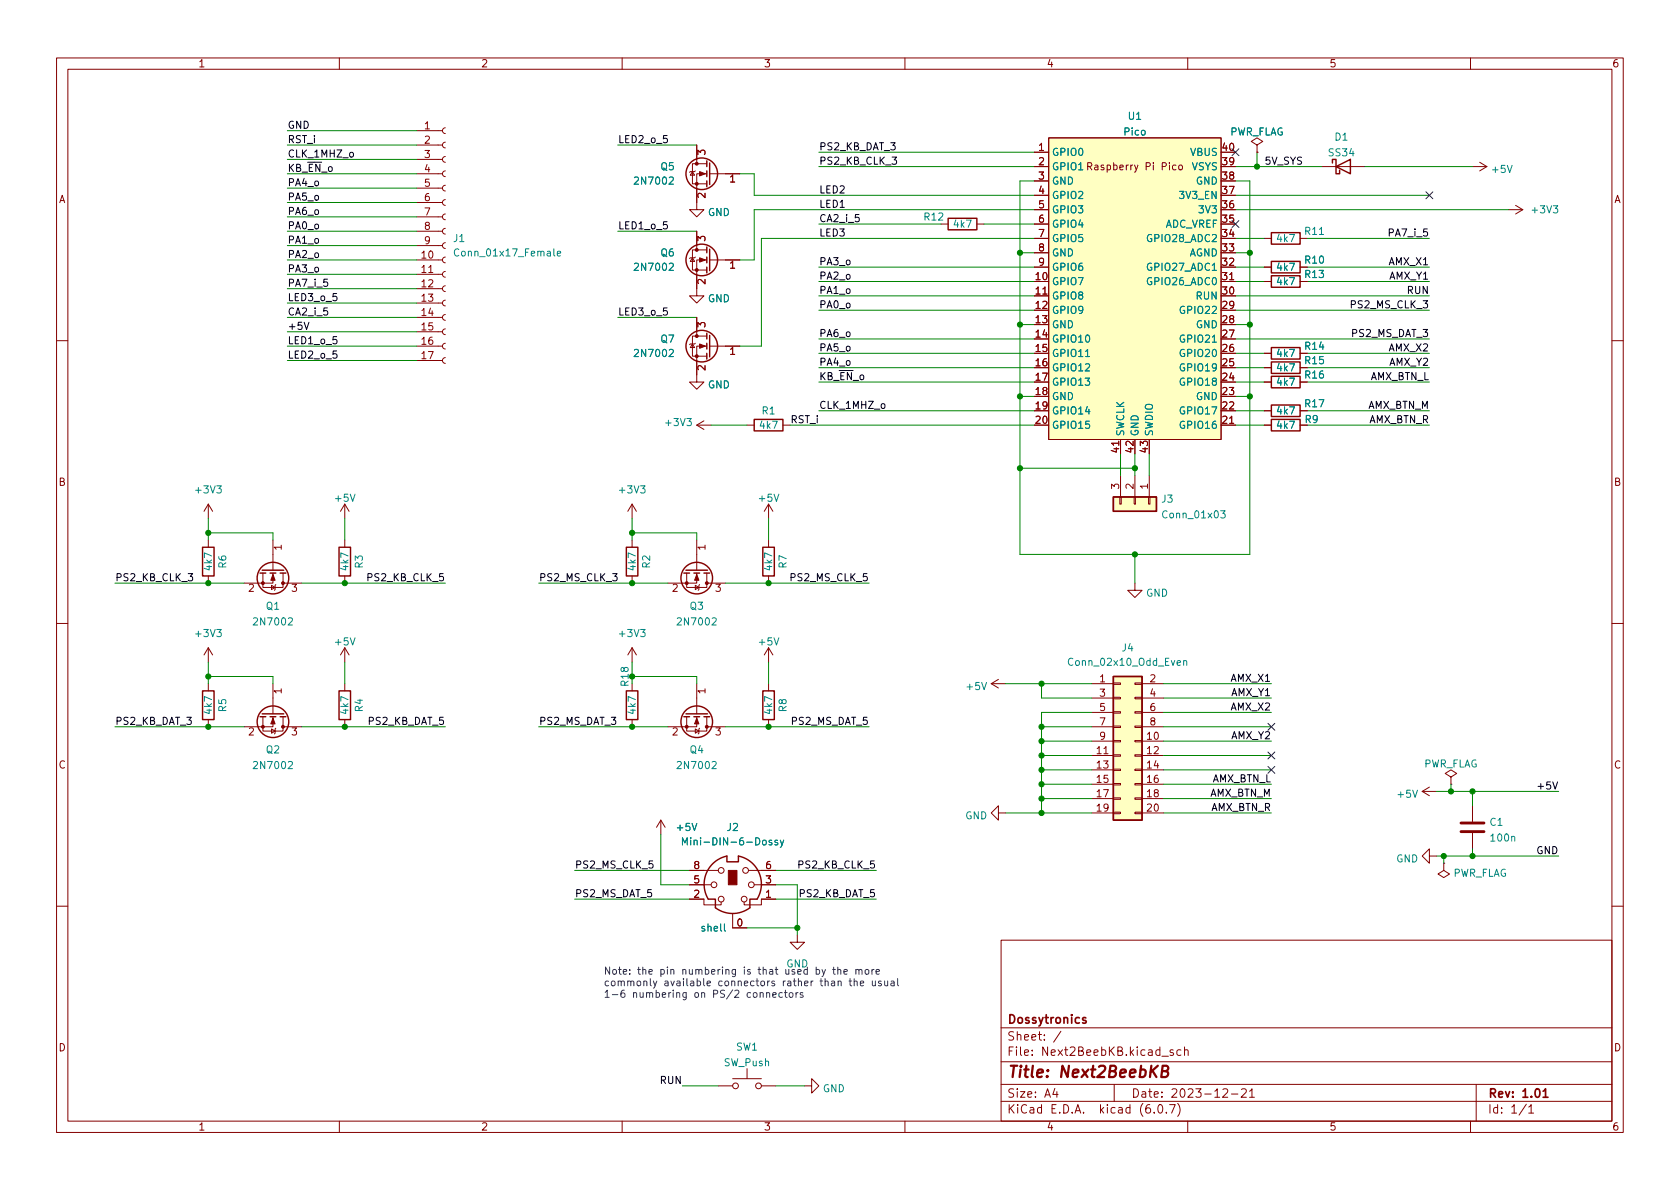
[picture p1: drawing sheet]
<svg xmlns="http://www.w3.org/2000/svg" width="297mm" height="210mm" viewBox="0 0 297 210" stroke-linecap="round" stroke-linejoin="round" font-family="sans-serif">
<g fill="none" stroke="#840000" stroke-width=".18">
<path d="M10 10.2h277v190.1h-277zM12 12.2h273v186.1h-273zM60 10.2v2M110 10.2v2M160 10.2v2M210 10.2v2M260 10.2v2M73.7 38.3h4.5M73.7 35.8h4.5M73.7 33.3h4.5M73.7 30.7h4.5M73.7 28.2h4.5"/>
<path d="M73.7 25.6h4.5M73.7 23.1h4.5M78.7 37.8l-.3 .2-.2 .3 .2 .4 .3 .2M78.7 35.3l-.3 .1-.2 .4 .2 .4 .3 .1M78.7 32.8l-.3 .1-.2 .4 .2 .3 .3 .2M78.7 30.2l-.3 .2-.2 .3 .2 .4 .3 .1M78.7 27.7l-.3 .1-.2 .4 .2 .3 .3 .2M78.7 25.1l-.3 .2-.2 .3 .2 .4 .3 .2M78.7 22.6l-.3 .1-.2 .4 .2 .4 .3 .1M122.4 30.3l.4 .7h-.8zM122.9 30.2l-.1 .1h-.8l-.1 .2M123.2 25.6v3.4"/>
<path d="M125 30.7h-1.8v6.4h1.3l-1.3 1.2-1.3-1.2h1.3M125 29h-2.6v3.5h2.6M125.5 30.7h5.3M166.4 39.6h1.2M172.7 39.6h1.3M182.9 39.6h2.5M182.9 29.5h2.5M182.9 37.1h2.5M182.9 26.9h2.5M182.9 32h2.5M182.9 34.5h2.5M185.4 24.4h30.5v53.3h-30.5z"/>
<path d="M192.3 29.4h.6l.1-.2v-.3l-.7-.1v1.2M192.6 29.4l.4 .6M207.9 29.2h-.3l-.3 .2 .1 .6h.5M208.5 29.3l.1-.1 .4 .1 .1 .5-.2 .2h-.3l-.1-.1zM222.2 25.6l1.1-.6-1.1-.6-1 .6 1 .6v1.3M222.2 26.9h.1M233.7 29.5h7.6M260.3 29.5h2.6M261.6 28.7l1.3 .8M262.9 29.5l-1.3 .7M266.7 37.1h2.5M268 36.3l1.2 .8"/>
<path d="M269.2 37.1l-1.2 .7M73.7 58.7h4.5M73.7 56.1h4.5M73.7 53.6h4.5M73.7 51h4.5M73.7 48.5h4.5M73.7 46h4.5M73.7 43.4h4.5M73.7 40.9h4.5M78.7 58.2l-.3 .1-.2 .4 .2 .3 .3 .2M78.7 55.6l-.3 .2-.2 .3 .2 .4 .3 .1M78.7 53.1l-.3 .1-.2 .4 .2 .3 .3 .2"/>
<path d="M78.7 50.5l-.3 .2-.2 .3 .2 .4 .3 .2M78.7 48l-.3 .1-.2 .4 .2 .4 .3 .1M78.7 45.5l-.3 .1-.2 .4 .2 .3 .3 .2M78.7 42.9l-.3 .2-.2 .3 .2 .4 .3 .1M78.7 40.4l-.3 .1-.2 .4 .2 .3 .3 .2M122.4 45.6l.4 .6h-.8zM122.9 45.5l-.1 .1h-.8l-.1 .1M123.2 40.9v3.3M123.2 56.1v3.3M125 46h-1.8v6.3h1.3l-1.3 1.3-1.3-1.3h1.3M125 59.4h-2.6v3.6h2.6M125 44.2h-2.6v3.5h2.6"/>
<path d="M125.5 46h5.3M182.9 42.2h2.5M182.9 47.2h2.5M182.9 52.3h2.5M182.9 44.7h2.5M215.9 49.8h2.5M223.5 42.2h1.3M223.5 47.2h1.3M223.5 49.8h1.3M229.9 42.2h1.2M229.9 47.2h1.2M229.9 49.8h1.2"/>
<path d="M10 60.2h2M73.7 63.7h4.5M73.7 61.2h4.5M78.7 63.2l-.3 .2-.2 .3 .2 .4 .3 .2M78.7 60.7l-.3 .1-.2 .4 .2 .4 .3 .1M122.4 60.8l.4 .7h-.8zM122.9 60.7l-.1 .1h-.8l-.1 .2M123.2 75.2h2.5M123.2 75.2l1.3 .7M124.5 74.4l-1.3 .8M125 61.2h-1.8v6.4h1.3l-1.3 1.2-1.3-1.2h1.3M125.5 61.2h5.3"/>
<path d="M132.1 75.2h1.2M138.4 75.2h1.3M198.1 77.7v2.6M215.9 75.2h2.5M223.5 75.2h1.3M223.5 65h1.3M223.5 67.6h1.3M223.5 72.6h1.3M223.5 62.5h1.3M229.9 75.2h1.2M229.9 65h1.2M229.9 67.6h1.2"/>
<path d="M229.9 72.6h1.2M229.9 62.5h1.2M285 60.2h2M36.8 89.1v2.6M36.8 95.5v1.3M36.8 89.1l-.7 1.3M36.8 89.1l.8 1.3M48.3 95.5v5.3M61 89.1l-.8 1.3M61 89.1v2.6M61 95.5v1.3M61 89.1l.7 1.3"/>
<path d="M111.8 89.1l-.8 1.3M111.8 89.1v2.6M111.8 95.5v1.3M111.8 89.1l.7 1.3M123.2 95.5v5.3M135.9 89.1v2.6M135.9 95.5v1.3M135.9 89.1l-.8 1.3M135.9 89.1l.8 1.3M198 87.9h.2v1.2h-.2zM198.1 84.1v3.8M200.5 87.9h.3v1.2h-.3z"/>
<path d="M200.7 84.1v3.8M203.1 87.9h.2v1.2h-.2zM203.2 84.1v3.8M10 110.2h2M36.8 114.5l-.7 1.3M36.8 101.8v1.3M36.8 114.5v2.6M36.8 114.5l.8 1.3M46.5 101.3v2.6h3.5v-2.6M48 103.5l.6 .4-.6 .4zM48.3 101.3v1.8h-5.1M48.8 103.4l-.2 .1v.8l-.1 .1"/>
<path d="M50 103.1h3.3M61 101.8v1.3M61 114.5v2.6M61 114.5l-.8 1.3M61 114.5l.7 1.3M111.8 101.8v1.3M111.8 114.5v2.6M111.8 114.5l-.8 1.3M111.8 114.5l.7 1.3M121.4 101.3v2.6h3.6v-2.6M122.9 103.5l.7 .4-.7 .4zM123.2 101.3v1.8h-5.1"/>
<path d="M123.7 103.4l-.1 .1v.8l-.2 .1M125 103.1h3.3M135.9 101.8v1.3M135.9 114.5v2.6M135.9 114.5l-.8 1.3M135.9 114.5l.8 1.3M200.7 103.1v1.3h1.2l-1.2 1.3-1.3-1.3h1.3M285 110.2h2M36.8 120.9v1.3M36.8 127.2v1.3M46.5 126.7v2.6h3.5v-2.6M48 128.9l.6 .4-.6 .4z"/>
<path d="M48.3 126.7v1.8h-5.1M48.3 120.9v5.3M48.8 128.8l-.2 .1v.8l-.1 .1M50 128.5h3.3M61 120.9v1.3M61 127.2v1.3M111.8 120.9v1.3M111.8 127.2v1.3M121.4 126.7v2.6h3.6v-2.6M122.9 128.9l.7 .4-.7 .4zM123.2 126.7v1.8h-5.1M123.2 120.9v5.3"/>
<path d="M123.7 128.8l-.1 .1v.8l-.2 .1M125 128.5h3.3M135.9 120.9v1.3M135.9 127.2v1.3M175.3 120.9l1.2 .8M175.3 120.9h2.5M176.5 120.1l-1.2 .8M193 128.5h3.8M193 120.9h3.8M193 131.1h3.8M193 133.6h3.8M193 136.1h3.8"/>
<path d="M193 138.7h3.8M193 123.4h3.8M193 126h3.8M196.8 138.6h1.3v.2h-1.3zM196.8 136h1.3v.3h-1.3zM196.8 133.5h1.3v.2h-1.3zM196.8 130.9h1.3v.3h-1.3zM196.8 128.4h1.3v.2h-1.3zM196.8 125.9h1.3v.2h-1.3zM196.8 123.3h1.3v.3h-1.3zM196.8 120.8h1.3v.2h-1.3zM200.7 138.6h1.2v.2h-1.2z"/>
<path d="M200.7 136h1.2v.3h-1.2zM200.7 133.5h1.2v.2h-1.2zM200.7 130.9h1.2v.3h-1.2zM200.7 128.4h1.2v.2h-1.2zM200.7 125.9h1.2v.2h-1.2zM200.7 123.3h1.2v.3h-1.2zM200.7 120.8h1.2v.2h-1.2zM201.9 128.5h3.8M201.9 120.9h3.8M201.9 131.1h3.8M201.9 133.6h3.8M201.9 136.1h3.8"/>
<path d="M201.9 138.7h3.8M201.9 123.4h3.8M201.9 126h3.8M251.5 139.9l1.2 .8M251.5 139.9h2.5M252.7 139.2l-1.2 .7M256.5 137.4l1.1-.6-1.1-.7-1 .7 1 .6v1.3M256.5 138.7h.1M116.8 145l-.7 1.3M116.8 145v2.6M116.8 145l.8 1.3M121.9 159h2.6v1h3v-.5"/>
<path d="M121.9 156.5h3.8M121.9 153.9h5.1M132.3 153.9h4.9M133.3 156.5h3.9M137.2 159h-2.6v1h-3v-.5M176.5 143.8v-1.3l-1.2 1.3 1.2 1.2v-1.2h1.3M193 141.2h3.8M193 143.8h3.8M196.8 143.6h1.3v.3h-1.3zM196.8 141.1h1.3v.2h-1.3zM200.7 143.6h1.2v.3h-1.2zM200.7 141.1h1.2v.2h-1.2z"/>
<path d="M201.9 141.2h3.8M201.9 143.8h3.8M252.7 151.4v-1.3l-1.2 1.3 1.2 1.2v-1.2h1.3M255.3 152.6v1.3l1 .7-1 .6-1-.6 1-.7M255.3 152.6h.1M260.3 142.5v2.8M260.3 147.3v2.8M10 160.2h2M129.5 161.5v2.6h2.6M141 165.3v1.3h1.2l-1.2 1.3-1.3-1.3h1.3M177 166.3h108v32h-108zM285 160.2h2"/>
<path d="M60 198.3v2M110 198.3v2M127 192h2.5M129.5 190.7h5.1M132.1 189v1.7M134.6 192h2.6M142.2 192h1.3v-1.3l1.3 1.3-1.3 1.3v-1.3M160 198.3v2M177 194.8h108M177 191.8h108M177 187.8h108M177 181.8h108"/>
<path d="M186.5 192.5l-.4 1h1M186.9 193v1M187.6 182.4l-1.3 1.9M197 191.8v3M204.1 196.7v.1M204.9 195.4l.2-.1a.81 .81 0 0 1 .6 .7 .81 .81 0 0 1-.3 .8h-.2a.81 .81 0 0 1-.6-.6 .81 .81 0 0 1 .3-.8zM205.4 186.8h1.2M206.2 196.7v.1M206.8 195.3h1l-.7 1.5M207.4 185.7l-.3-.1-.2 .2v.3l.5 .1v.4h-.5M208.2 195.1a1.72 1.72 0 0 1 0 2.3M208.8 185.7l-.4-.1-.3 .3v.4l.1 .3h.6"/>
<path d="M209.4 185.8l.2-.2 .4 .1 .1 .9M209.4 185.1v1.5M210 198.3v2M216.2 192.7l.6-.2 .2 .2 .1 .3-1 1h1M217.7 193.5h1.2M219.5 192.7l.6-.2 .2 .2 .1 .3-1 1h1M220.9 193l.5-.5v1.5M220.9 194h.9M260 198.3v2M261 191.8v6.5M269.9 195.3l-1.3 1.9M270.3 195.8l.4-.5v1.5"/>
<path d="M270.3 196.8h.9"/>
<circle cx="126.2" cy="156.5" r=".51"/>
<circle cx="127.5" cy="153.9" r=".51"/>
<circle cx="127.5" cy="159" r=".51"/>
<circle cx="131.6" cy="159" r=".51"/>
<circle cx="131.8" cy="153.9" r=".51"/>
<circle cx="132.8" cy="156.5" r=".51"/>
<circle cx="130" cy="192" r=".51"/>
<circle cx="134.1" cy="192" r=".51"/>
</g>
<path d="M192 180l-.4-.1-.2 .2 .1 .3 .5 .1v.4h-.6M272.8 193l.5-.5v1.5M272.8 194h.9" fill="none" stroke="#840000" stroke-width=".3"/>
<path d="M205.5 189.4l.8-.1a.46 .46 0 0 0 .3-.4 .46 .46 0 0 0-.4-.4h-.6l-.3 2h.8a.53 .53 0 0 0 .4-.5 .53 .53 0 0 0-.4-.6" fill="none" stroke="#840000" stroke-width=".4"/>
<g fill="none" stroke="#840000" stroke-width=".25">
<path d="M125 28.4v1.1M125 30.2v1M125 32v1M125.5 28.8v3.8M167.6 38.6h5.1v2h-5.1zM235.6 28.8v-.6h.6v2.5h.7v-.6M236.2 29.5l2.6-1.3v2.5zM125 43.7v1M125 45.5v1M125 47.2v1.1M125 58.9v1M125.5 44.1v3.8"/>
<path d="M125.5 59.3v3.8M224.8 41.1h5.1v2.1h-5.1zM224.8 46.2h5.1v2.1h-5.1zM224.8 48.8h5.1v2h-5.1zM125 60.7v1M125 62.5v1M133.3 74.2h5.1v2h-5.1zM224.8 74.2h5.1v2h-5.1zM224.8 64h5.1v2h-5.1zM224.8 66.5h5.1v2.1h-5.1zM224.8 71.6h5.1v2.1h-5.1zM224.8 61.5h5.1v2h-5.1z"/>
<path d="M35.8 96.8h2v5h-2zM59.9 96.8h2.1v5h-2.1zM110.7 96.8h2.1v5h-2.1zM134.9 96.8h2v5h-2zM196.8 87.9h7.7v2.5h-7.7zM46 101.3h1M46.4 100.8h3.8M47.8 101.3h1M49.5 101.3h1M120.9 101.3h1M121.3 100.8h3.8M122.7 101.3h1"/>
<path d="M124.5 101.3h1M196.8 119.6h5.1v25.4h-5.1zM35.8 122.2h2v5h-2zM46 126.7h1M46.4 126.2h3.8M47.8 126.7h1M49.5 126.7h1M59.9 122.2h2.1v5h-2.1zM110.7 122.2h2.1v5h-2.1zM120.9 126.7h1M121.3 126.2h3.8M122.7 126.7h1"/>
<path d="M124.5 126.7h1M134.9 122.2h2v5h-2zM125.9 152.9l1-.9 1.6-.6v1h2.1v-1a5 5 0 0 1 3.3 7.6h-1.3v1.5a5.1 5.1 0 0 1-6.1 0v-1.5h-1.3a5.1 5.1 0 0 1 .7-6.1z"/>
<circle cx="124.1" cy="30.7" r="2.79"/>
<circle cx="124.1" cy="46" r="2.79"/>
<circle cx="124.1" cy="61.2" r="2.79"/>
<circle cx="48.3" cy="102.2" r="2.79"/>
<circle cx="123.2" cy="102.2" r="2.79"/>
<circle cx="48.3" cy="127.6" r="2.79"/>
<circle cx="123.2" cy="127.6" r="2.79"/>
</g>
<path d="M81.1 44.1a.6 .6 0 0 0-.8 .4 .6 .6 0 0 0 .6 .8l.2-.1M98.5 44.8l.6-.1v-.2l-.4-.1-.2 .2 .1 .6h.5M191.9 63.1h.8M215.8 90.3h.8l-.4 .5 .4 .1v.6l-.2 .1-.6-.1M209.3 116.9l.2-.1 .3 .1v.8M209.3 116.8v.9M120.7 149.4v-1.3l.4 .9 .4-.9v1.3M137.5 148.6h-.3l-.2 .1 .1 .2 .4 .1v.4h-.5M138 148.6l.3 .8M138.6 148.6l-.5 1.1-.1 .1" fill="none" stroke="#008484" stroke-width=".18"/>
<g fill="#ffffc2" stroke="#ffffc2" stroke-width=".18">
<path d="M196.8 87.9h7.7v2.5h-7.7z"/>
<path d="M196.8 119.6h5.1v25.4h-5.1z"/>
<path d="M185.4 24.4h30.5v53.3h-30.5z"/>
</g>
<g fill="#840000" stroke="#840000" stroke-width=".18">
<path d="M128.8 153.9h1.5v2.6h-1.5z"/>
<path d="M123.2 127l.4 1h-.8z"/>
<path d="M123.7 30.3l1 .4-1 .4z"/>
<path d="M123.7 60.8l1 .4-1 .4z"/>
<path d="M48.3 127l.3 1h-.7z"/>
<path d="M123.2 101.6l.4 1h-.8z"/>
<path d="M123.7 45.6l1 .4-1 .3z"/>
<path d="M48.3 101.6l.3 1h-.7z"/>
<circle cx="121.4" cy="128.5" r=".25"/>
<circle cx="125" cy="128.5" r=".25"/>
<circle cx="123.2" cy="32.5" r=".25"/>
<circle cx="123.2" cy="29" r=".25"/>
<circle cx="123.2" cy="63" r=".25"/>
<circle cx="123.2" cy="59.4" r=".25"/>
<circle cx="46.5" cy="128.5" r=".25"/>
<circle cx="50" cy="128.5" r=".25"/>
<circle cx="121.4" cy="103.1" r=".25"/>
<circle cx="125" cy="103.1" r=".25"/>
<circle cx="123.2" cy="47.7" r=".25"/>
<circle cx="123.2" cy="44.2" r=".25"/>
<circle cx="46.5" cy="103.1" r=".25"/>
<circle cx="50" cy="103.1" r=".25"/>
</g>
<path d="M258.3 147.1h4.1M258.3 145.5h4.1" fill="none" stroke="#840000" stroke-width=".51"/>
<path d="M157.7 27.8h.8l-.4 .5 .4 .1v.5l-.2 .1-.6-.1M53.8 57l.4 1.3 .4-1.3M33.3 101.4h.8l-.5 .5 .4 .1v.6l-.2 .1-.5-.1" fill="none" stroke="#000" stroke-width=".18"/>
<g fill="none" stroke="#0000c2" stroke-width=".18">
<path d="M134.4 175.6l.2-.1 .3 .1v.8M135.5 175.6l.2-.1 .3 .1 .1 .8M135.5 175.5v.9M136.6 175.9l.6-.1v-.2l-.4-.1-.2 .2 .1 .6h.5M138.3 175.6l-.3-.1-.3 .3 .1 .5h.5M138.7 175.5h.5M138.9 175.1v1.1l.3 .2M139.7 175.6l.3-.1 .2 .3v.3l-.2 .3-.3-.1-.2-.2zM140.7 175.5v.9M141.1 175.5l-.4 .3M142 175.6l-.3-.1-.2 .2v.2l.5 .1v.3h-.5M145.3 171.4l.3 .9"/>
<path d="M145.9 171.4l-.4 1.2-.2 .1M147.2 171.4h.5M147.4 171v1.1l.3 .2M148.1 171.6l.2-.2 .3 .1 .1 .8M148.1 171v1.3M148.2 173.6l.2-.1h.3v.8M149.2 171.9l.6-.2v-.2l-.4-.1-.2 .2 .1 .6h.5M150.1 173.5h.5M150.3 173.1v1l.3 .2M151 173.6l.2-.1h.3l.1 .8M151 173.1v1.2M151.3 171.6l.2-.2 .3 .1 .1 .8"/>
<path d="M151.3 171.4v.9M151.9 171.6l.2-.2 .3 .1v.8M152.1 173.9l.6-.1v-.3h-.4l-.2 .2 .1 .6h.5M153.1 171.5l.3-.1 .2 .3v.3l-.2 .3-.3-.1-.1-.2zM154.2 171.4v.9M154.2 173.5l.1 .8h.3l.2-.1M154.5 171.4l-.3 .3M154.8 173.5v.8M154.9 171.9l.6-.2-.1-.2-.3-.1-.2 .2 .1 .6h.4M155.8 173.5h-.3l-.2 .2 .1 .1 .4 .2v.3h-.5M156.4 173.5l.1 .8h.3l.2-.1M157 173.5v.8"/>
<path d="M157.6 173.5h.4l.1 .8M158.1 173.8h-.4l-.2 .2 .2 .3h.4M158.7 173.1v1l.2 .2"/>
</g>
<g fill="none" stroke="#008400" stroke-width=".18">
<path d="M50.8 25.6h22.9M50.8 30.7h22.9M50.8 38.3h22.9M50.8 35.8h22.9M50.8 33.3h22.9M50.8 28.2h22.9M50.8 23.1h22.9M109.2 25.6h14M130.8 30.7h2.5v3.8h49.6M144.8 26.9h38.1M144.8 29.5h38.1M144.8 39.6h21.6"/>
<path d="M174 39.6h8.9M182.9 37.1h-49.6v8.9h-2.5M182.9 32h-2.6v66h40.7v-66h-2.6M218.4 29.5h15.3M218.4 37.1h48.3M218.4 34.5h34.3M222.2 26.9v2.6M241.3 29.5h19M50.8 56.1h22.9M50.8 46h22.9M50.8 40.9h22.9M50.8 51h22.9"/>
<path d="M50.8 53.6h22.9M50.8 48.5h22.9M50.8 43.4h22.9M50.8 58.7h22.9M109.2 56.1h14M109.2 40.9h14M144.8 47.2h38.1M144.8 49.8h38.1M144.8 52.3h38.1M144.8 54.9h38.1M144.8 59.9h38.1M180.3 57.4h2.6"/>
<path d="M180.3 44.7h2.6M182.9 42.2h-48.3v19h-3.8M218.4 47.2h5.1M218.4 42.2h5.1M218.4 49.8h5.1M218.4 52.3h34.3M218.4 54.9h34.3M218.4 59.9h34.3M218.4 57.4h2.6M218.4 44.7h2.6M231.1 47.2h21.6M231.1 42.2h21.6"/>
<path d="M231.1 49.8h21.6M50.8 63.7h22.9M50.8 61.2h22.9M125.7 75.2h6.4M139.7 75.2h43.2M144.8 72.6h38.1M144.8 67.6h38.1M144.8 65h38.1M144.8 62.5h38.1M180.3 70.1h2.6M218.4 75.2h5.1M218.4 72.6h5.1"/>
<path d="M218.4 67.6h5.1M218.4 65h5.1M218.4 62.5h5.1M218.4 70.1h2.6M231.1 75.2h21.6M231.1 72.6h21.6M231.1 67.6h21.6M231.1 65h21.6M231.1 62.5h21.6M36.8 94.2h11.5v1.3M36.8 91.7v3.8M61 91.7v3.8"/>
<path d="M111.8 94.2h11.4v1.3M111.8 91.7v3.8M135.9 91.7v3.8M180.3 82.8h20.4M198.1 80.3v3.8M200.7 80.3v3.8M200.7 98v5.1M203.2 80.3v3.8M20.3 103.1h22.9M36.8 119.6h11.5v1.3M36.8 117.1v3.8M53.3 103.1h25.4"/>
<path d="M61 117.1v3.8M95.2 103.1h22.9M111.8 117.1v2.5h11.4v1.3M128.3 103.1h25.4M135.9 117.1v3.8M20.3 128.5h22.9M53.3 128.5h25.4M95.2 128.5h22.9M128.3 128.5h25.4M177.8 120.9h15.2M184.1 131.1h8.9M184.1 128.5h8.9"/>
<path d="M184.1 133.6h8.9M184.1 120.9v2.5h8.9M184.1 138.7h8.9M184.1 136.1h8.9M193 126h-8.9v17.8M205.7 131.1h19.1M205.7 128.5h19.1M205.7 133.6h19.1M205.7 126h19.1M205.7 138.7h19.1M205.7 120.9h19.1M205.7 123.4h19.1"/>
<path d="M205.7 136.1h19.1M254 139.9h21.6M256.5 138.7v1.2M260.3 139.9v2.6M101.6 153.9h20.3M101.6 159h20.3M116.8 147.6v8.9h5.1M137.2 153.9h17.7M137.2 156.5h3.8v8.8M137.2 159h17.7M177.8 143.8h15.2M184.1 141.2h8.9"/>
<path d="M205.7 141.2h19.1M205.7 143.8h19.1M254 151.4h21.6M255.3 151.4v1.2M260.3 150.1v1.3M132.1 164.1h8.9M120.6 192h6.4M137.2 192h5"/>
</g>
<path d="M217.8 39l1.2 1.2M217.8 26.3l1.2 1.2M219 39l-1.2 1.2M219 26.3l-1.2 1.2M252.1 33.9l1.2 1.2M253.3 33.9l-1.2 1.2M224.2 133l1.2 1.2M224.2 135.5l1.2 1.2M224.2 127.9l1.2 1.2M225.4 133l-1.2 1.2M225.4 135.5l-1.2 1.2M225.4 127.9l-1.2 1.2" fill="none" stroke="#000084" stroke-width=".18"/>
<g fill="#008400" stroke="#008400" stroke-width=".18">
<circle cx="260.3" cy="139.9" r=".46"/>
<circle cx="255.3" cy="151.4" r=".46"/>
<circle cx="260.3" cy="151.4" r=".46"/>
<circle cx="256.5" cy="139.9" r=".46"/>
<circle cx="135.9" cy="128.5" r=".46"/>
<circle cx="200.7" cy="98" r=".46"/>
<circle cx="180.3" cy="82.8" r=".46"/>
<circle cx="180.3" cy="70.1" r=".46"/>
<circle cx="200.7" cy="82.8" r=".46"/>
<circle cx="135.9" cy="103.1" r=".46"/>
<circle cx="222.2" cy="29.5" r=".46"/>
<circle cx="221" cy="44.7" r=".46"/>
<circle cx="221" cy="57.4" r=".46"/>
<circle cx="180.3" cy="44.7" r=".46"/>
<circle cx="184.1" cy="141.2" r=".46"/>
<circle cx="184.1" cy="143.8" r=".46"/>
<circle cx="184.1" cy="133.6" r=".46"/>
<circle cx="184.1" cy="128.5" r=".46"/>
<circle cx="184.1" cy="131.1" r=".46"/>
<circle cx="184.1" cy="120.9" r=".46"/>
<circle cx="180.3" cy="57.4" r=".46"/>
<circle cx="221" cy="70.1" r=".46"/>
<circle cx="36.8" cy="128.5" r=".46"/>
<circle cx="36.8" cy="103.1" r=".46"/>
<circle cx="61" cy="128.5" r=".46"/>
<circle cx="36.8" cy="94.2" r=".46"/>
<circle cx="36.8" cy="119.6" r=".46"/>
<circle cx="111.8" cy="94.2" r=".46"/>
<circle cx="61" cy="103.1" r=".46"/>
<circle cx="111.8" cy="103.1" r=".46"/>
<circle cx="111.8" cy="119.6" r=".46"/>
<circle cx="141" cy="164.1" r=".46"/>
<circle cx="111.8" cy="128.5" r=".46"/>
<circle cx="184.1" cy="138.7" r=".46"/>
<circle cx="184.1" cy="136.1" r=".46"/>
</g>
<text font-size="2.8" fill="#840000" x="178" y="190.6">Title: Next2BeebKB</text>
<g font-size="2.1" fill="#840000">
<text x="178" y="184">Sheet: /</text>
<text x="178" y="181">Dossytronics</text>
<text x="178" y="186.7">File: Next2BeebKB.kicad_sch</text>
<text x="178" y="196.9">KiCad E.D.A. kicad (6.0.7)</text>
<text x="178" y="194.1">Size: A4</text>
<text x="200" y="194.1">Date: 2023-12-21</text>
<text x="263" y="194.1">Rev: 1.01</text>
<text x="263" y="196.9">Id: 1/1</text>
</g>
<g font-size="1.8" fill="#840000">
<text x="35" y="11.9">1</text>
<text x="85" y="11.9">2</text>
<text x="135" y="11.9">3</text>
<text x="185" y="11.9">4</text>
<text x="235" y="11.9">5</text>
<text x="285" y="11.9">6</text>
<text x="75.1" y="22.9">1</text>
<text x="75.1" y="25.4">2</text>
<text x="75.1" y="27.9">3</text>
<text x="124.7" y="27.4" transform="rotate(-90 124.7 27.4)">3</text>
<text x="183.7" y="26.7">1</text>
<text x="183.7" y="29.2">2</text>
<text x="216.2" y="29.2">39</text>
<text x="216.2" y="26.7">40</text>
<text x="10.3" y="35.9">A</text>
<text x="75.1" y="30.5">4</text>
<text x="75.1" y="33">5</text>
<text x="75.1" y="35.6">6</text>
<text x="124.7" y="35" transform="rotate(-90 124.7 35)">2</text>
<text x="129" y="32.3">1</text>
<text x="183.7" y="31.7">3</text>
<text x="183.7" y="34.3">4</text>
<text x="193.1" y="30.1">Raspberry Pi Pico</text>
<text x="216.2" y="34.3">37</text>
<text x="216.2" y="31.7">38</text>
<text x="285.3" y="35.9">A</text>
<text x="75.1" y="38.1">7</text>
<text x="75.1" y="40.6">8</text>
<text x="183.7" y="36.8">5</text>
<text x="183.7" y="39.4">6</text>
<text x="183.7" y="41.9">7</text>
<text x="216.2" y="41.9">34</text>
<text x="216.2" y="39.4">35</text>
<text x="216.2" y="36.8">36</text>
<text x="74.6" y="45.7">10</text>
<text x="75.1" y="43.2">9</text>
<text x="124.7" y="42.7" transform="rotate(-90 124.7 42.7)">3</text>
<text x="129" y="47.5">1</text>
<text x="183.7" y="44.4">8</text>
<text x="183.7" y="47">9</text>
<text x="216.2" y="47">32</text>
<text x="216.2" y="44.4">33</text>
<text x="74.6" y="48.3">11</text>
<text x="74.6" y="50.8">12</text>
<text x="74.6" y="53.3">13</text>
<text x="124.7" y="50.3" transform="rotate(-90 124.7 50.3)">2</text>
<text x="183.2" y="49.5">10</text>
<text x="183.2" y="52.1">11</text>
<text x="216.2" y="52.1">30</text>
<text x="216.2" y="49.5">31</text>
<text x="74.6" y="55.9">14</text>
<text x="74.6" y="58.4">15</text>
<text x="124.7" y="57.9" transform="rotate(-90 124.7 57.9)">3</text>
<text x="183.2" y="54.6">12</text>
<text x="183.2" y="57.1">13</text>
<text x="183.2" y="59.7">14</text>
<text x="216.2" y="59.7">27</text>
<text x="216.2" y="57.1">28</text>
<text x="216.2" y="54.6">29</text>
<text x="74.6" y="61">16</text>
<text x="74.6" y="63.5">17</text>
<text x="124.7" y="65.5" transform="rotate(-90 124.7 65.5)">2</text>
<text x="129" y="62.7">1</text>
<text x="183.2" y="62.2">15</text>
<text x="183.2" y="64.8">16</text>
<text x="216.2" y="64.8">25</text>
<text x="216.2" y="62.2">26</text>
<text x="183.2" y="67.3">17</text>
<text x="183.2" y="69.8">18</text>
<text x="216.2" y="69.8">23</text>
<text x="216.2" y="67.3">24</text>
<text x="183.2" y="72.4">19</text>
<text x="183.2" y="74.9">20</text>
<text x="216.2" y="74.9">21</text>
<text x="216.2" y="72.4">22</text>
<text x="197.9" y="80" transform="rotate(-90 197.9 80)">41</text>
<text x="200.4" y="80" transform="rotate(-90 200.4 80)">42</text>
<text x="202.9" y="80" transform="rotate(-90 202.9 80)">43</text>
<text x="10.3" y="85.9">B</text>
<text x="197.9" y="86.5" transform="rotate(-90 197.9 86.5)">3</text>
<text x="200.4" y="86.5" transform="rotate(-90 200.4 86.5)">2</text>
<text x="202.9" y="86.5" transform="rotate(-90 202.9 86.5)">1</text>
<text x="285.3" y="85.9">B</text>
<text x="49.8" y="97.3" transform="rotate(-90 49.8 97.3)">1</text>
<text x="124.7" y="97.3" transform="rotate(-90 124.7 97.3)">1</text>
<text x="44" y="104.6">2</text>
<text x="51.6" y="104.6">3</text>
<text x="118.9" y="104.6">2</text>
<text x="126.5" y="104.6">3</text>
<text x="49.8" y="122.7" transform="rotate(-90 49.8 122.7)">1</text>
<text x="124.7" y="122.7" transform="rotate(-90 124.7 122.7)">1</text>
<text x="194.5" y="120.6">1</text>
<text x="194.5" y="123.2">3</text>
<text x="194.5" y="125.7">5</text>
<text x="203.3" y="120.6">2</text>
<text x="203.3" y="123.2">4</text>
<text x="203.3" y="125.7">6</text>
<text x="44" y="130">2</text>
<text x="51.6" y="130">3</text>
<text x="118.9" y="130">2</text>
<text x="126.5" y="130">3</text>
<text x="194.5" y="128.3">7</text>
<text x="194.5" y="130.8">9</text>
<text x="202.9" y="130.8">10</text>
<text x="203.3" y="128.3">8</text>
<text x="10.3" y="135.9">C</text>
<text x="194" y="133.3">11</text>
<text x="194" y="135.9">13</text>
<text x="202.9" y="133.3">12</text>
<text x="202.9" y="135.9">14</text>
<text x="285.3" y="135.9">C</text>
<text x="194" y="138.4">15</text>
<text x="194" y="141">17</text>
<text x="194" y="143.5">19</text>
<text x="202.9" y="138.4">16</text>
<text x="202.9" y="141">18</text>
<text x="202.9" y="143.5">20</text>
<text x="122.7" y="153.7">8</text>
<text x="135.4" y="153.7">6</text>
<text x="122.7" y="158.7">2</text>
<text x="122.7" y="156.2">5</text>
<text x="135.4" y="158.7">1</text>
<text x="135.4" y="156.2">3</text>
<text x="130.3" y="163.8">0</text>
<text x="10.3" y="185.9">D</text>
<text x="285.3" y="185.9">D</text>
<text x="35" y="199.9">1</text>
<text x="85" y="199.9">2</text>
<text x="135" y="199.9">3</text>
<text x="185" y="199.9">4</text>
<text x="235" y="199.9">5</text>
<text x="285" y="199.9">6</text>
</g>
<g font-size="1.8">
<text x="50.8" y="22.8">GND</text>
<text x="50.8" y="27.8">CLK_1MHZ_o</text>
<text x="50.8" y="25.3">RST_i</text>
<text x="109.2" y="25.3">LED2_o_5</text>
<text x="144.8" y="29.1">PS2_KB_CLK_3</text>
<text x="144.8" y="26.6">PS2_KB_DAT_3</text>
<text x="223.5" y="29.1">5V_SYS</text>
<text x="50.8" y="35.5">PA5_o</text>
<text x="50.8" y="32.9">PA4_o</text>
<text x="50.8" y="30.4">KB_~{EN}_o</text>
<text x="144.8" y="34.2">LED2</text>
<text x="50.8" y="38">PA6_o</text>
<text x="50.8" y="40.5">PA0_o</text>
<text x="109.2" y="40.5">LED1_o_5</text>
<text x="144.8" y="39.3">CA2_i_5</text>
<text x="144.8" y="36.7">LED1</text>
<text x="144.8" y="41.8">LED3</text>
<text x="245.8" y="41.8">PA7_i_5</text>
<text x="50.8" y="43.1">PA1_o</text>
<text x="50.8" y="45.6">PA2_o</text>
<text x="144.8" y="46.9">PA3_o</text>
<text x="245.7" y="46.9">AMX_X1</text>
<text x="50.8" y="48.2">PA3_o</text>
<text x="50.8" y="50.7">PA7_i_5</text>
<text x="50.8" y="53.2">LED3_o_5</text>
<text x="144.8" y="52">PA1_o</text>
<text x="144.8" y="49.4">PA2_o</text>
<text x="245.7" y="49.4">AMX_Y1</text>
<text x="248.9" y="52">RUN</text>
<text x="50.8" y="58.3">+5V</text>
<text x="50.8" y="55.8">CA2_i_5</text>
<text x="109.2" y="55.8">LED3_o_5</text>
<text x="144.8" y="54.5">PA0_o</text>
<text x="144.8" y="59.6">PA6_o</text>
<text x="239.2" y="59.6">PS2_MS_DAT_3</text>
<text x="239.2" y="54.5">PS2_MS_CLK_3</text>
<text x="50.8" y="63.4">LED2_o_5</text>
<text x="50.8" y="60.9">LED1_o_5</text>
<text x="144.8" y="62.1">PA5_o</text>
<text x="144.8" y="64.7">PA4_o</text>
<text x="245.7" y="62.1">AMX_X2</text>
<text x="245.7" y="64.7">AMX_Y2</text>
<text x="144.8" y="67.2">KB_~{EN}_o</text>
<text x="242.1" y="67.2">AMX_BTN_L</text>
<text x="139.7" y="74.8">RST_i</text>
<text x="144.8" y="72.3">CLK_1MHZ_o</text>
<text x="241.7" y="72.3">AMX_BTN_M</text>
<text x="241.9" y="74.8">AMX_BTN_R</text>
<text x="20.3" y="102.8">PS2_KB_CLK_3</text>
<text x="65.3" y="102.8">PS2_KB_CLK_5</text>
<text x="95.2" y="102.8">PS2_MS_CLK_3</text>
<text x="140.1" y="102.8">PS2_MS_CLK_5</text>
<text x="217.7" y="120.5">AMX_X1</text>
<text x="217.7" y="123.1">AMX_Y1</text>
<text x="217.7" y="125.6">AMX_X2</text>
<text x="20.3" y="128.2">PS2_KB_DAT_3</text>
<text x="65.3" y="128.2">PS2_KB_DAT_5</text>
<text x="95.2" y="128.2">PS2_MS_DAT_3</text>
<text x="140.1" y="128.2">PS2_MS_DAT_5</text>
<text x="217.7" y="130.7">AMX_Y2</text>
<text x="213.8" y="140.9">AMX_BTN_M</text>
<text x="214" y="143.4">AMX_BTN_R</text>
<text x="214.2" y="138.3">AMX_BTN_L</text>
<text x="272.4" y="139.6">+5V</text>
<text x="101.6" y="153.6">PS2_MS_CLK_5</text>
<text x="141.5" y="153.6">PS2_KB_CLK_5</text>
<text x="271.7" y="151">GND</text>
<text x="101.6" y="158.6">PS2_MS_DAT_5</text>
<text x="141.5" y="158.6">PS2_KB_DAT_5</text>
<text x="116.8" y="191.7">RUN</text>
</g>
<g font-size="1.8" fill="#008484">
<text x="198.8" y="23.9">Pico</text>
<text x="199.5" y="21.2">U1</text>
<text x="217.3" y="23.9">PWR_FLAG</text>
<text x="185.9" y="27.6">GPIO0</text>
<text x="210.5" y="27.6">VBUS</text>
<text x="235" y="27.6">SS34</text>
<text x="236" y="24.9">D1</text>
<text x="112.5" y="32.6">2N7002</text>
<text x="116.9" y="30.1">Q5</text>
<text x="185.9" y="30.1">GPIO1</text>
<text x="185.9" y="32.6">GND</text>
<text x="185.9" y="35.2">GPIO2</text>
<text x="208.8" y="35.2">3V3_EN</text>
<text x="210.7" y="30.1">VSYS</text>
<text x="211.5" y="32.6">GND</text>
<text x="263.9" y="30.6">+5V</text>
<text x="125.1" y="38.2">GND</text>
<text x="163.5" y="39">R12</text>
<text x="168.7" y="40.3">4k7</text>
<text x="185.9" y="37.7">GPIO3</text>
<text x="185.9" y="40.3">GPIO4</text>
<text x="205.9" y="40.3">ADC_VREF</text>
<text x="212.2" y="37.7">3V3</text>
<text x="230.8" y="41.5">R11</text>
<text x="271" y="37.7">+3V3</text>
<text x="80.2" y="42.8">J1</text>
<text x="81" y="45.3">Conn_01x17_Female</text>
<text x="112.5" y="47.9">2N7002</text>
<text x="116.9" y="45.3">Q6</text>
<text x="185.9" y="42.8">GPIO5</text>
<text x="185.9" y="45.3">GND</text>
<text x="185.9" y="47.9">GPIO6</text>
<text x="203.2" y="47.9">GPIO27_ADC1</text>
<text x="203.2" y="42.8">GPIO28_ADC2</text>
<text x="210.2" y="45.3">AGND</text>
<text x="225.9" y="42.8">4k7</text>
<text x="225.9" y="47.9">4k7</text>
<text x="230.8" y="46.6">R10</text>
<text x="125.1" y="53.4">GND</text>
<text x="185.9" y="50.4">GPIO7</text>
<text x="185.9" y="53">GPIO8</text>
<text x="203.2" y="50.4">GPIO26_ADC0</text>
<text x="211.6" y="53">RUN</text>
<text x="225.9" y="50.4">4k7</text>
<text x="230.8" y="49.1">R13</text>
<text x="185.9" y="55.5">GPIO9</text>
<text x="185.9" y="58">GND</text>
<text x="209" y="55.5">GPIO22</text>
<text x="211.5" y="58">GND</text>
<text x="112.5" y="63.1">2N7002</text>
<text x="116.9" y="60.6">Q7</text>
<text x="185.9" y="60.6">GPIO10</text>
<text x="185.9" y="63.1">GPIO11</text>
<text x="185.9" y="65.7">GPIO12</text>
<text x="209" y="65.7">GPIO19</text>
<text x="209" y="63.1">GPIO20</text>
<text x="209" y="60.6">GPIO21</text>
<text x="225.9" y="65.7">4k7</text>
<text x="225.9" y="63.1">4k7</text>
<text x="230.8" y="64.4">R15</text>
<text x="230.8" y="61.8">R14</text>
<text x="125.1" y="68.7">GND</text>
<text x="185.9" y="68.2">GPIO13</text>
<text x="185.9" y="70.7">GND</text>
<text x="209" y="68.2">GPIO18</text>
<text x="211.5" y="70.7">GND</text>
<text x="225.9" y="68.2">4k7</text>
<text x="230.8" y="66.9">R16</text>
<text x="117.8" y="75.3">+3V3</text>
<text x="134.4" y="75.8">4k7</text>
<text x="134.8" y="73.3">R1</text>
<text x="185.9" y="73.3">GPIO14</text>
<text x="185.9" y="75.8">GPIO15</text>
<text x="198.8" y="77.2" transform="rotate(-90 198.8 77.2)">SWCLK</text>
<text x="201.3" y="77.2" transform="rotate(-90 201.3 77.2)">GND</text>
<text x="203.8" y="77.2" transform="rotate(-90 203.8 77.2)">SWDIO</text>
<text x="209" y="75.8">GPIO16</text>
<text x="209" y="73.3">GPIO17</text>
<text x="225.9" y="75.8">4k7</text>
<text x="225.9" y="73.3">4k7</text>
<text x="230.8" y="74.8">R9</text>
<text x="230.8" y="72">R17</text>
<text x="34.7" y="87.2">+3V3</text>
<text x="59.4" y="88.7">+5V</text>
<text x="109.7" y="87.2">+3V3</text>
<text x="134.3" y="88.7">+5V</text>
<text x="205.4" y="88.9">J3</text>
<text x="205.9" y="91.6">Conn_01x03</text>
<text x="37.5" y="100.8" transform="rotate(-90 37.5 100.8)">4k7</text>
<text x="40" y="100.4" transform="rotate(-90 40 100.4)">R6</text>
<text x="61.6" y="100.8" transform="rotate(-90 61.6 100.8)">4k7</text>
<text x="64.1" y="100.4" transform="rotate(-90 64.1 100.4)">R3</text>
<text x="112.4" y="100.8" transform="rotate(-90 112.4 100.8)">4k7</text>
<text x="114.9" y="100.4" transform="rotate(-90 114.9 100.4)">R2</text>
<text x="136.5" y="100.8" transform="rotate(-90 136.5 100.8)">4k7</text>
<text x="139.1" y="100.4" transform="rotate(-90 139.1 100.4)">R7</text>
<text x="47.1" y="107.8">Q1</text>
<text x="122" y="107.8">Q3</text>
<text x="202.6" y="105.5">GND</text>
<text x="34.7" y="112.6">+3V3</text>
<text x="45.2" y="110.6">2N7002</text>
<text x="109.7" y="112.6">+3V3</text>
<text x="120.1" y="110.6">2N7002</text>
<text x="59.4" y="114.1">+5V</text>
<text x="134.3" y="114.1">+5V</text>
<text x="189.3" y="117.7">Conn_02x10_Odd_Even</text>
<text x="198.4" y="115.2">J4</text>
<text x="40" y="125.8" transform="rotate(-90 40 125.8)">R5</text>
<text x="64.1" y="125.8" transform="rotate(-90 64.1 125.8)">R4</text>
<text x="139.1" y="125.8" transform="rotate(-90 139.1 125.8)">R8</text>
<text x="171" y="122">+5V</text>
<text x="37.5" y="126.2" transform="rotate(-90 37.5 126.2)">4k7</text>
<text x="61.6" y="126.2" transform="rotate(-90 61.6 126.2)">4k7</text>
<text x="112.4" y="126.2" transform="rotate(-90 112.4 126.2)">4k7</text>
<text x="136.5" y="126.2" transform="rotate(-90 136.5 126.2)">4k7</text>
<text x="45.2" y="136">2N7002</text>
<text x="47.1" y="133.2">Q2</text>
<text x="120.1" y="136">2N7002</text>
<text x="122" y="133.2">Q4</text>
<text x="251.6" y="135.7">PWR_FLAG</text>
<text x="247.2" y="141.1">+5V</text>
<text x="119.8" y="146.9">+5V</text>
<text x="122.2" y="149.5">Mini-DIN-6-Dossy</text>
<text x="128.6" y="146.9">J2</text>
<text x="170.6" y="144.9">GND</text>
<text x="263.5" y="146">C1</text>
<text x="263.7" y="148.8">100n</text>
<text x="246.8" y="152.5">GND</text>
<text x="256.8" y="155">PWR_FLAG</text>
<text x="124.5" y="164.7">shell</text>
<text x="139" y="171.1">GND</text>
<text x="130.2" y="185.8">SW1</text>
<text x="128" y="188.5">SW_Push</text>
<text x="145.5" y="193.1">GND</text>
</g>
<text font-size="1.8" fill="#008400" x="111.1" y="121.3" transform="rotate(-90 111.1 121.3)">R18</text>
<g font-size="1.8" fill="#0000c2">
<text x="106.7" y="172.3">Note: the pin numbering is that used by the more</text>
<text x="106.7" y="174.4">commonly available connectors rather than the usual</text>
<text x="106.7" y="176.4">1-6 numbering on PS/2 connectors</text>
</g>
</svg>
